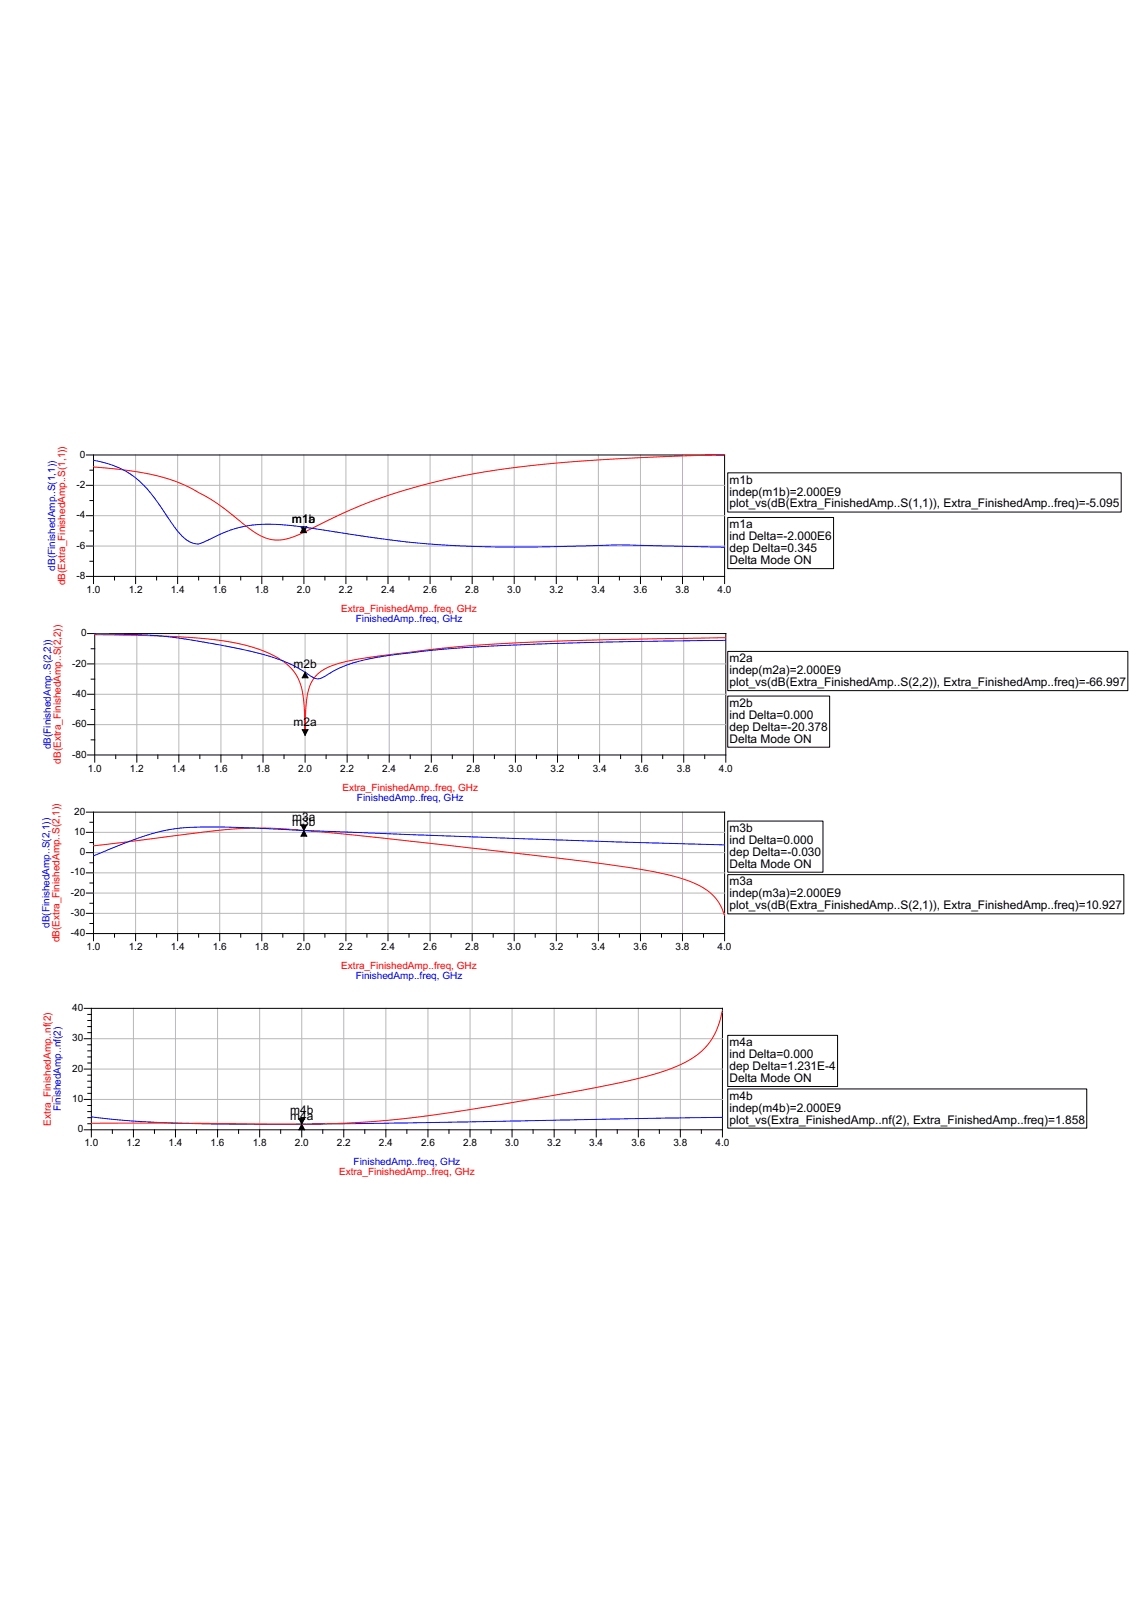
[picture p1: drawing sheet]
<svg xmlns="http://www.w3.org/2000/svg" width="210mm" height="297mm" viewBox="0 0 210 297" stroke-linecap="round" stroke-linejoin="round" font-family="sans-serif">
<g fill="none" stroke="#b8b8b8" stroke-width=".18">
<path d="M17.1 99.9h115.4M17.1 94.3h115.4M17.1 88.8h115.4M24.8 83.2v22.2M32.5 83.2v22.2M40.2 83.2v22.2M47.9 83.2v22.2M55.6 83.2v22.2M63.2 83.2v22.2M70.9 83.2v22.2M78.6 83.2v22.2M86.3 83.2v22.2"/>
<path d="M94 83.2v22.2M101.7 83.2v22.2M109.4 83.2v22.2M117.1 83.2v22.2M124.8 83.2v22.2"/>
</g>
<g fill="none" stroke="#000" stroke-width=".18">
<path d="M15.8 83.2h116.7v23.5M15.8 99.9h1.3M15.8 94.3h1.3M15.8 88.8h1.3M16.4 97.1h.7M16.4 91.6h.7M16.4 86h.7M17.1 83.2v23.5M15.8 105.4h116.7M16.4 102.7h.7M20.9 105.4v.7M24.8 105.4v1.3"/>
<path d="M28.6 105.4v.7M32.5 105.4v1.3M36.3 105.4v.7M40.2 105.4v1.3M44 105.4v.7M47.9 105.4v1.3M51.7 105.4v.7M55.6 105.4v1.3M59.4 105.4v.7M63.2 105.4v1.3M67.1 105.4v.7M70.9 105.4v1.3"/>
<path d="M74.8 105.4v.7M78.6 105.4v1.3M82.5 105.4v.7M86.3 105.4v1.3M90.2 105.4v.7M94 105.4v1.3M97.9 105.4v.7M101.7 105.4v1.3M105.6 105.4v.7M109.4 105.4v1.3M113.3 105.4v.7M117.1 105.4v1.3"/>
<path d="M120.9 105.4v.7M124.8 105.4v1.3M128.6 105.4v.7"/>
</g>
<path d="M17.1 85.4l.1 .1z" fill="#f00"/>
<path d="M132.4 83.2l-13.9 .4-13.6 .8-10.1 1-9.5 1.5-7.7 1.8-8.1 2.4-6.3 2.5-8.9 4.4-1.8 .6-1.8 .2-1.8-.3-1.9-.8-8-6.1-4.1-2.3-2.5-1.1-2.7-.9-3.4-.8-3.9-.6-5.2-.5" fill="none" stroke="#f00" stroke-width=".18"/>
<g fill="#f00">
<path d="M132.4 83.2v.1z"/>
<path d="M132.4 83.2l.1 .1z"/>
</g>
<path d="M55.1 96.3h1l-.5 1.1z" fill="#000"/>
<path d="M55.1 96.3h1l-.5 1.1z" fill="none" stroke="#000" stroke-width=".18"/>
<g fill="#00f">
<path d="M17.1 84.1v.2z"/>
<path d="M17.1 84.1l.1 .2z"/>
</g>
<path d="M17.2 84.2l2.1 .5 2.2 .7 1.9 1 1.5 1.1 1.4 1.3 1.3 1.4 4.2 6 1.4 1.8 1.4 1 1.2 .5h.5l.5-.2 4-1.8 2.6-.9 2.8-.6 3.3-.1 5.2 .4 12.6 1.9 6.9 .9 8.9 .7 12.9 .3 17.7-.4 18.7 .4" fill="none" stroke="#00f" stroke-width=".18"/>
<g fill="#00f">
<path d="M132.4 100v.1z"/>
<path d="M132.4 100l.1 .1z"/>
<path d="M132.4 100l.1 .2z"/>
</g>
<path d="M55.5 96.4l.5 1h-1z" fill="#000"/>
<g fill="none" stroke="#000" stroke-width=".18">
<path d="M55.5 96.4l.5 1h-1zM133.1 86.5h71.9v7.2h-71.9zM133.1 94.7h19.3v9.3h-19.3zM15.8 148.5h116.7v23.6M15.8 159.7h1.3M15.8 156h1.3M15.8 152.2h1.3M16.4 157.8h.7M16.4 154.1h.7M16.4 150.4h.7M17.1 148.5v23.6M15.8 170.8h116.7"/>
<path d="M15.8 167.1h1.3M15.8 163.3h1.3M16.4 168.9h.7M16.4 165.2h.7M16.4 161.5h.7M20.9 170.8v.6M24.8 170.8v1.3M28.6 170.8v.6M32.5 170.8v1.3M36.3 170.8v.6M40.2 170.8v1.3M44 170.8v.6"/>
<path d="M47.9 170.8v1.3M51.7 170.8v.6M55.6 170.8v1.3M59.4 170.8v.6M63.2 170.8v1.3M67.1 170.8v.6M70.9 170.8v1.3M74.8 170.8v.6M78.6 170.8v1.3M82.5 170.8v.6M86.3 170.8v1.3M90.2 170.8v.6"/>
<path d="M94 170.8v1.3M97.9 170.8v.6M101.7 170.8v1.3M105.6 170.8v.6M109.4 170.8v1.3M113.3 170.8v.6M117.1 170.8v1.3M120.9 170.8v.6M124.8 170.8v1.3M128.6 170.8v.6"/>
</g>
<g fill="none" stroke="#b8b8b8" stroke-width=".18">
<path d="M17.1 159.7h115.4M17.1 156h115.4M17.1 152.2h115.4M24.8 148.5v22.3M32.5 148.5v22.3M40.2 148.5v22.3M47.9 148.5v22.3M55.6 148.5v22.3M63.2 148.5v22.3M70.9 148.5v22.3M78.6 148.5v22.3M86.3 148.5v22.3"/>
<path d="M94 148.5v22.3M101.7 148.5v22.3M109.4 148.5v22.3M117.1 148.5v22.3M124.8 148.5v22.3M17.1 167.1h115.4M17.1 163.3h115.4"/>
</g>
<g fill="#f00">
<path d="M17.1 154.7l.1 .1z"/>
<path d="M17.1 154.7h.1l-.1 .1z"/>
<path d="M17.1 154.6l.1 .2z"/>
</g>
<path d="M17.2 154.7l21.7-2.7 6.7-.5h3.6l3.7 .2 15.6 1.4 38.4 4.4 9.4 1.4 5.1 .9 4.7 1.4 1.9 .8 1.3 .9 1.3 1.1 .7 .8 .6 1.3 .5 1.2" fill="none" stroke="#f00" stroke-width=".18"/>
<g fill="#f00">
<path d="M132.3 167.3h.2z"/>
<path d="M132.3 167.3l.1-.1 .1 .2z"/>
<path d="M132.4 167.4l.1-.1v.3z"/>
</g>
<path d="M55.1 150.9h1l-.5 1z" fill="#000"/>
<path d="M55.1 150.9h1l-.5 1z" fill="none" stroke="#000" stroke-width=".18"/>
<g fill="#00f">
<path d="M17.1 156.5v.1z"/>
<path d="M17.1 156.5h.1l-.1 .1z"/>
<path d="M17.1 156.5l.1 .1z"/>
</g>
<path d="M132.4 154.5l-38.4-1.1-38.5-1.5-11.2-.5-7.1-.1-4.7 .2-3.9 .8-5 1.6-6.4 2.6" fill="none" stroke="#00f" stroke-width=".18"/>
<g fill="#00f">
<path d="M132.4 154.5v.1z"/>
<path d="M132.4 154.5l.1 .1z"/>
</g>
<path d="M55.6 151.9l.5 1h-1z" fill="#000"/>
<g fill="none" stroke="#000" stroke-width=".18">
<path d="M16 115.9h116.7v23.5M16.7 118.7h.6M17.3 115.9v23.5M16 138.1h116.7M16 132.5h1.3M16 127h1.3M16 121.4h1.3M16.7 135.3h.6M16.7 129.8h.6M16.7 124.2h.6M21.2 138.1v.6M25 138.1v1.3"/>
<path d="M28.9 138.1v.6M32.7 138.1v1.3M36.5 138.1v.6M40.4 138.1v1.3M44.2 138.1v.6M48.1 138.1v1.3M51.9 138.1v.6M55.8 138.1v1.3M59.6 138.1v.6M63.5 138.1v1.3M67.3 138.1v.6M71.2 138.1v1.3"/>
<path d="M75 138.1v.6M78.9 138.1v1.3M82.7 138.1v.6M86.6 138.1v1.3M90.4 138.1v.6M94.2 138.1v1.3M98.1 138.1v.6M101.9 138.1v1.3M105.8 138.1v.6M109.6 138.1v1.3M113.5 138.1v.6M117.3 138.1v1.3"/>
<path d="M121.2 138.1v.6M125 138.1v1.3M128.9 138.1v.6M55.6 151.9l.5 1h-1zM133.1 160h72.4v7.1h-72.4zM133.1 150.2h17.4v9.3h-17.4z"/>
</g>
<g fill="none" stroke="#b8b8b8" stroke-width=".18">
<path d="M25 115.9v22.2M32.7 115.9v22.2M40.4 115.9v22.2M48.1 115.9v22.2M55.8 115.9v22.2M63.5 115.9v22.2M71.2 115.9v22.2M78.9 115.9v22.2M86.6 115.9v22.2M94.2 115.9v22.2M101.9 115.9v22.2M109.6 115.9v22.2"/>
<path d="M117.3 115.9v22.2M125 115.9v22.2M17.3 132.5h115.4M17.3 127h115.4M17.3 121.4h115.4"/>
</g>
<g fill="#f00">
<path d="M17.3 116l.1 .1z"/>
<path d="M17.4 116v.1z"/>
</g>
<path d="M17.4 116.1l13.4 .3 8 .6 3.4 .4 2.7 .6 2.5 .8 2.2 .9 1.6 .9 1.6 1.2 1 1.1 1 1.8 .4 1.4 .3 1.9 .3 6.5 .2-6.4 .4-1.7 .6-1.7 .7-1 1.3-1.1 1.7-.9 2.4-.7 5.1-.9 10.2-1.3 11.3-1 17.5-.7 25.4-.5" fill="none" stroke="#f00" stroke-width=".18"/>
<path d="M132.6 116.6l.1 .1z" fill="#f00"/>
<path d="M55.3 133.5h1l-.5 1z" fill="#000"/>
<path d="M55.3 133.5h1l-.5 1z" fill="none" stroke="#000" stroke-width=".18"/>
<g fill="#00f">
<path d="M17.3 115.9l.1 .1z"/>
<path d="M17.4 115.9v.1z"/>
</g>
<path d="M17.4 116l7.8 .1 4.7 .3 4.6 .6 8.3 1.5 4.8 1.1 4 1.2 2.2 1 3.4 2.1 .8 .3 .9-.2 2.2-1.3 1.7-.8 3.4-1.1 4.8-.9 8.9-1.1 8.4-.6 13-.5 13.4-.3 17.9-.3" fill="none" stroke="#00f" stroke-width=".18"/>
<path d="M132.6 117.1l.1 .1z" fill="#00f"/>
<path d="M55.8 122.9l.5 1.1h-1z" fill="#000"/>
<g fill="none" stroke="#000" stroke-width=".18">
<path d="M133.1 119.1h73.1v7.2h-73.1zM55.8 122.9l.5 1.1h-1zM133.1 127.3h18.6v9.4h-18.6zM15.4 184.4h116.7v23.6M15.4 195.5h1.3M15.4 190h1.3M16.1 200h.6M16.1 198.9h.6M16.1 197.8h.6M16.1 196.7h.6M16.1 194.4h.6M16.1 193.3h.6"/>
<path d="M16.1 192.2h.6M16.1 191.1h.6M16.1 188.9h.6M16.1 187.8h.6M16.1 186.7h.6M16.1 185.5h.6M16.7 184.4v23.6M15.4 206.6h116.7M15.4 201.1h1.3M16.1 205.5h.6M16.1 204.4h.6M16.1 203.3h.6"/>
<path d="M16.1 202.2h.6M20.5 206.6v.7M24.4 206.6v1.4M28.2 206.6v.7M32.1 206.6v1.4M35.9 206.6v.7M39.8 206.6v1.4M43.6 206.6v.7M47.5 206.6v1.4M51.3 206.6v.7M55.2 206.6v1.4M59 206.6v.7"/>
<path d="M62.9 206.6v1.4M66.7 206.6v.7M70.6 206.6v1.4M74.4 206.6v.7M78.2 206.6v1.4M82.1 206.6v.7M85.9 206.6v1.4M89.8 206.6v.7M93.6 206.6v1.4M97.5 206.6v.7M101.3 206.6v1.4M105.2 206.6v.7"/>
<path d="M109 206.6v1.4M112.9 206.6v.7M116.7 206.6v1.4M120.6 206.6v.7M124.4 206.6v1.4M128.2 206.6v.7"/>
</g>
<g fill="none" stroke="#b8b8b8" stroke-width=".18">
<path d="M16.7 195.5h115.4M16.7 190h115.4M24.4 184.4v22.2M32.1 184.4v22.2M39.8 184.4v22.2M47.5 184.4v22.2M55.2 184.4v22.2M62.9 184.4v22.2M70.6 184.4v22.2M78.2 184.4v22.2M85.9 184.4v22.2M93.6 184.4v22.2"/>
<path d="M101.3 184.4v22.2M109 184.4v22.2M116.7 184.4v22.2M124.4 184.4v22.2M16.7 201.1h115.4"/>
</g>
<path d="M16.7 204.2l.1 .1z" fill="#00f"/>
<path d="M16.8 204.3l5.1 .6 6.8 .4 8.2 .2 9.8 .1 26.2-.2 59.1-1" fill="none" stroke="#00f" stroke-width=".18"/>
<path d="M132 204.3l.1 .1z" fill="#00f"/>
<path d="M55.2 205.6l.5 1h-1z" fill="#000"/>
<path d="M55.2 205.6l.5 1h-1z" fill="none" stroke="#000" stroke-width=".18"/>
<path d="M16.7 205.4l.1 .1z" fill="#f00"/>
<path d="M132 185.2l-.9 3.1-1.5 2.5-2 2-2.8 1.8-3.6 1.4-4.6 1.3-6.8 1.5-10.2 1.8-19.9 3.3-7.5 .9-6.8 .5-9.4 .3-39.2-.2" fill="none" stroke="#f00" stroke-width=".18"/>
<g fill="#f00">
<path d="M132 185v.2z"/>
<path d="M132 184.8v.3z"/>
<path d="M132 184.6l.1 .3z"/>
</g>
<path d="M54.7 204.6h1l-.5 1z" fill="#000"/>
<path d="M133.1 189.4h20v9.3h-20zM133.1 199.2h65.6v7.1h-65.6zM54.7 204.6h1l-.5 1z" fill="none" stroke="#000" stroke-width=".18"/>
<g font-size="2.2">
<text x="133.4" y="88.5">m1b</text>
<text x="53.4" y="95.6">m1a</text>
<text x="53.4" y="95.6">m1b</text>
<text x="133.4" y="90.6">indep(m1b)=2.000E9</text>
<text x="133.4" y="92.8">plot_vs(dB(Extra_FinishedAmp..S(1,1)), Extra_FinishedAmp..freq)=-5.095</text>
<text x="133.4" y="96.6">m1a</text>
<text x="133.4" y="98.8">ind Delta=-2.000E6</text>
<text x="133.4" y="101">dep Delta=0.345</text>
<text x="133.4" y="103.2">Delta Mode ON</text>
<text x="53.7" y="122.2">m2b</text>
<text x="133.4" y="121.1">m2a</text>
<text x="133.4" y="123.3">indep(m2a)=2.000E9</text>
<text x="133.4" y="125.5">plot_vs(dB(Extra_FinishedAmp..S(2,2)), Extra_FinishedAmp..freq)=-66.997</text>
<text x="133.4" y="129.3">m2b</text>
<text x="133.4" y="131.5">ind Delta=0.000</text>
<text x="53.7" y="132.7">m2a</text>
<text x="133.4" y="133.6">dep Delta=-20.378</text>
<text x="133.4" y="135.8">Delta Mode ON</text>
<text x="53.4" y="150.1">m3a</text>
<text x="53.4" y="151.2">m3b</text>
<text x="133.4" y="152.1">m3b</text>
<text x="133.4" y="154.3">ind Delta=0.000</text>
<text x="133.4" y="161.9">m3a</text>
<text x="133.4" y="156.5">dep Delta=-0.030</text>
<text x="133.4" y="158.7">Delta Mode ON</text>
<text x="133.4" y="164.1">indep(m3a)=2.000E9</text>
<text x="133.4" y="166.3">plot_vs(dB(Extra_FinishedAmp..S(2,1)), Extra_FinishedAmp..freq)=10.927</text>
<text x="133.4" y="191.3">m4a</text>
<text x="133.4" y="193.5">ind Delta=0.000</text>
<text x="133.4" y="195.7">dep Delta=1.231E-4</text>
<text x="133.4" y="197.9">Delta Mode ON</text>
<text x="53.1" y="203.8">m4b</text>
<text x="133.4" y="201.1">m4b</text>
<text x="133.4" y="203.3">indep(m4b)=2.000E9</text>
<text x="53.1" y="204.9">m4a</text>
<text x="133.4" y="205.5">plot_vs(Extra_FinishedAmp..nf(2), Extra_FinishedAmp..freq)=1.858</text>
</g>
<g font-size="1.8">
<text x="14.6" y="83.7">0</text>
<text x="14" y="89.2">-2</text>
<text x="14" y="94.8">-4</text>
<text x="14" y="100.4">-6</text>
<text x="14" y="105.9">-8</text>
<text x="15.8" y="108.5">1.0</text>
<text x="23.5" y="108.5">1.2</text>
<text x="31.2" y="108.5">1.4</text>
<text x="38.9" y="108.5">1.6</text>
<text x="46.6" y="108.5">1.8</text>
<text x="54.3" y="108.5">2.0</text>
<text x="62" y="108.5">2.2</text>
<text x="69.7" y="108.5">2.4</text>
<text x="77.4" y="108.5">2.6</text>
<text x="85.1" y="108.5">2.8</text>
<text x="92.8" y="108.5">3.0</text>
<text x="100.4" y="108.5">3.2</text>
<text x="108.1" y="108.5">3.4</text>
<text x="115.8" y="108.5">3.6</text>
<text x="123.5" y="108.5">3.8</text>
<text x="131.2" y="108.5">4.0</text>
<text x="14.8" y="116.4">0</text>
<text x="13.2" y="121.9">-20</text>
<text x="13.2" y="127.5">-40</text>
<text x="13.2" y="133">-60</text>
<text x="13.2" y="138.6">-80</text>
<text x="16.1" y="141.1">1.0</text>
<text x="23.7" y="141.1">1.2</text>
<text x="31.4" y="141.1">1.4</text>
<text x="39.1" y="141.1">1.6</text>
<text x="46.8" y="141.1">1.8</text>
<text x="54.5" y="141.1">2.0</text>
<text x="62.2" y="141.1">2.2</text>
<text x="69.9" y="141.1">2.4</text>
<text x="77.6" y="141.1">2.6</text>
<text x="85.3" y="141.1">2.8</text>
<text x="93" y="141.1">3.0</text>
<text x="100.7" y="141.1">3.2</text>
<text x="108.4" y="141.1">3.4</text>
<text x="116.1" y="141.1">3.6</text>
<text x="123.7" y="141.1">3.8</text>
<text x="131.4" y="141.1">4.0</text>
<text x="13.6" y="149">20</text>
<text x="13.6" y="152.7">10</text>
<text x="13" y="160.1">-10</text>
<text x="14.6" y="156.4">0</text>
<text x="13" y="167.5">-30</text>
<text x="13" y="163.8">-20</text>
<text x="13" y="171.2">-40</text>
<text x="15.8" y="173.8">1.0</text>
<text x="23.5" y="173.8">1.2</text>
<text x="31.2" y="173.8">1.4</text>
<text x="38.9" y="173.8">1.6</text>
<text x="46.6" y="173.8">1.8</text>
<text x="54.3" y="173.8">2.0</text>
<text x="62" y="173.8">2.2</text>
<text x="69.7" y="173.8">2.4</text>
<text x="77.4" y="173.8">2.6</text>
<text x="85.1" y="173.8">2.8</text>
<text x="92.8" y="173.8">3.0</text>
<text x="100.4" y="173.8">3.2</text>
<text x="108.1" y="173.8">3.4</text>
<text x="115.8" y="173.8">3.6</text>
<text x="123.5" y="173.8">3.8</text>
<text x="131.2" y="173.8">4.0</text>
<text x="13.2" y="184.9">40</text>
<text x="13.2" y="190.5">30</text>
<text x="13.2" y="196">20</text>
<text x="13.2" y="201.6">10</text>
<text x="14.2" y="207.1">0</text>
<text x="15.4" y="209.7">1.0</text>
<text x="23.1" y="209.7">1.2</text>
<text x="30.8" y="209.7">1.4</text>
<text x="38.5" y="209.7">1.6</text>
<text x="46.2" y="209.7">1.8</text>
<text x="53.9" y="209.7">2.0</text>
<text x="61.6" y="209.7">2.2</text>
<text x="69.3" y="209.7">2.4</text>
<text x="77" y="209.7">2.6</text>
<text x="84.7" y="209.7">2.8</text>
<text x="92.4" y="209.7">3.0</text>
<text x="100.1" y="209.7">3.2</text>
<text x="107.8" y="209.7">3.4</text>
<text x="115.4" y="209.7">3.6</text>
<text x="123.1" y="209.7">3.8</text>
<text x="130.8" y="209.7">4.0</text>
</g>
<g font-size="1.8" fill="#00f">
<text x="10.1" y="104.4" transform="rotate(-90 10.1 104.4)">dB(FinishedAmp..S(1,1))</text>
<text x="65" y="113.8">FinishedAmp..freq, GHz</text>
<text x="9.3" y="137" transform="rotate(-90 9.3 137)">dB(FinishedAmp..S(2,2))</text>
<text x="65.3" y="146.4">FinishedAmp..freq, GHz</text>
<text x="9.1" y="169.7" transform="rotate(-90 9.1 169.7)">dB(FinishedAmp..S(2,1))</text>
<text x="65" y="179.1">FinishedAmp..freq, GHz</text>
<text x="11.1" y="203.3" transform="rotate(-90 11.1 203.3)">FinishedAmp..nf(2)</text>
<text x="64.6" y="213.2">FinishedAmp..freq, GHz</text>
</g>
<g font-size="1.8" fill="#f00">
<text x="11.9" y="107" transform="rotate(-90 11.9 107)">dB(Extra_FinishedAmp..S(1,1))</text>
<text x="62.4" y="111.9">Extra_FinishedAmp..freq, GHz</text>
<text x="11.1" y="139.7" transform="rotate(-90 11.1 139.7)">dB(Extra_FinishedAmp..S(2,2))</text>
<text x="62.6" y="144.6">Extra_FinishedAmp..freq, GHz</text>
<text x="10.9" y="172.3" transform="rotate(-90 10.9 172.3)">dB(Extra_FinishedAmp..S(2,1))</text>
<text x="62.4" y="177.3">Extra_FinishedAmp..freq, GHz</text>
<text x="9.3" y="205.9" transform="rotate(-90 9.3 205.9)">Extra_FinishedAmp..nf(2)</text>
<text x="62" y="215">Extra_FinishedAmp..freq, GHz</text>
</g>
</svg>
